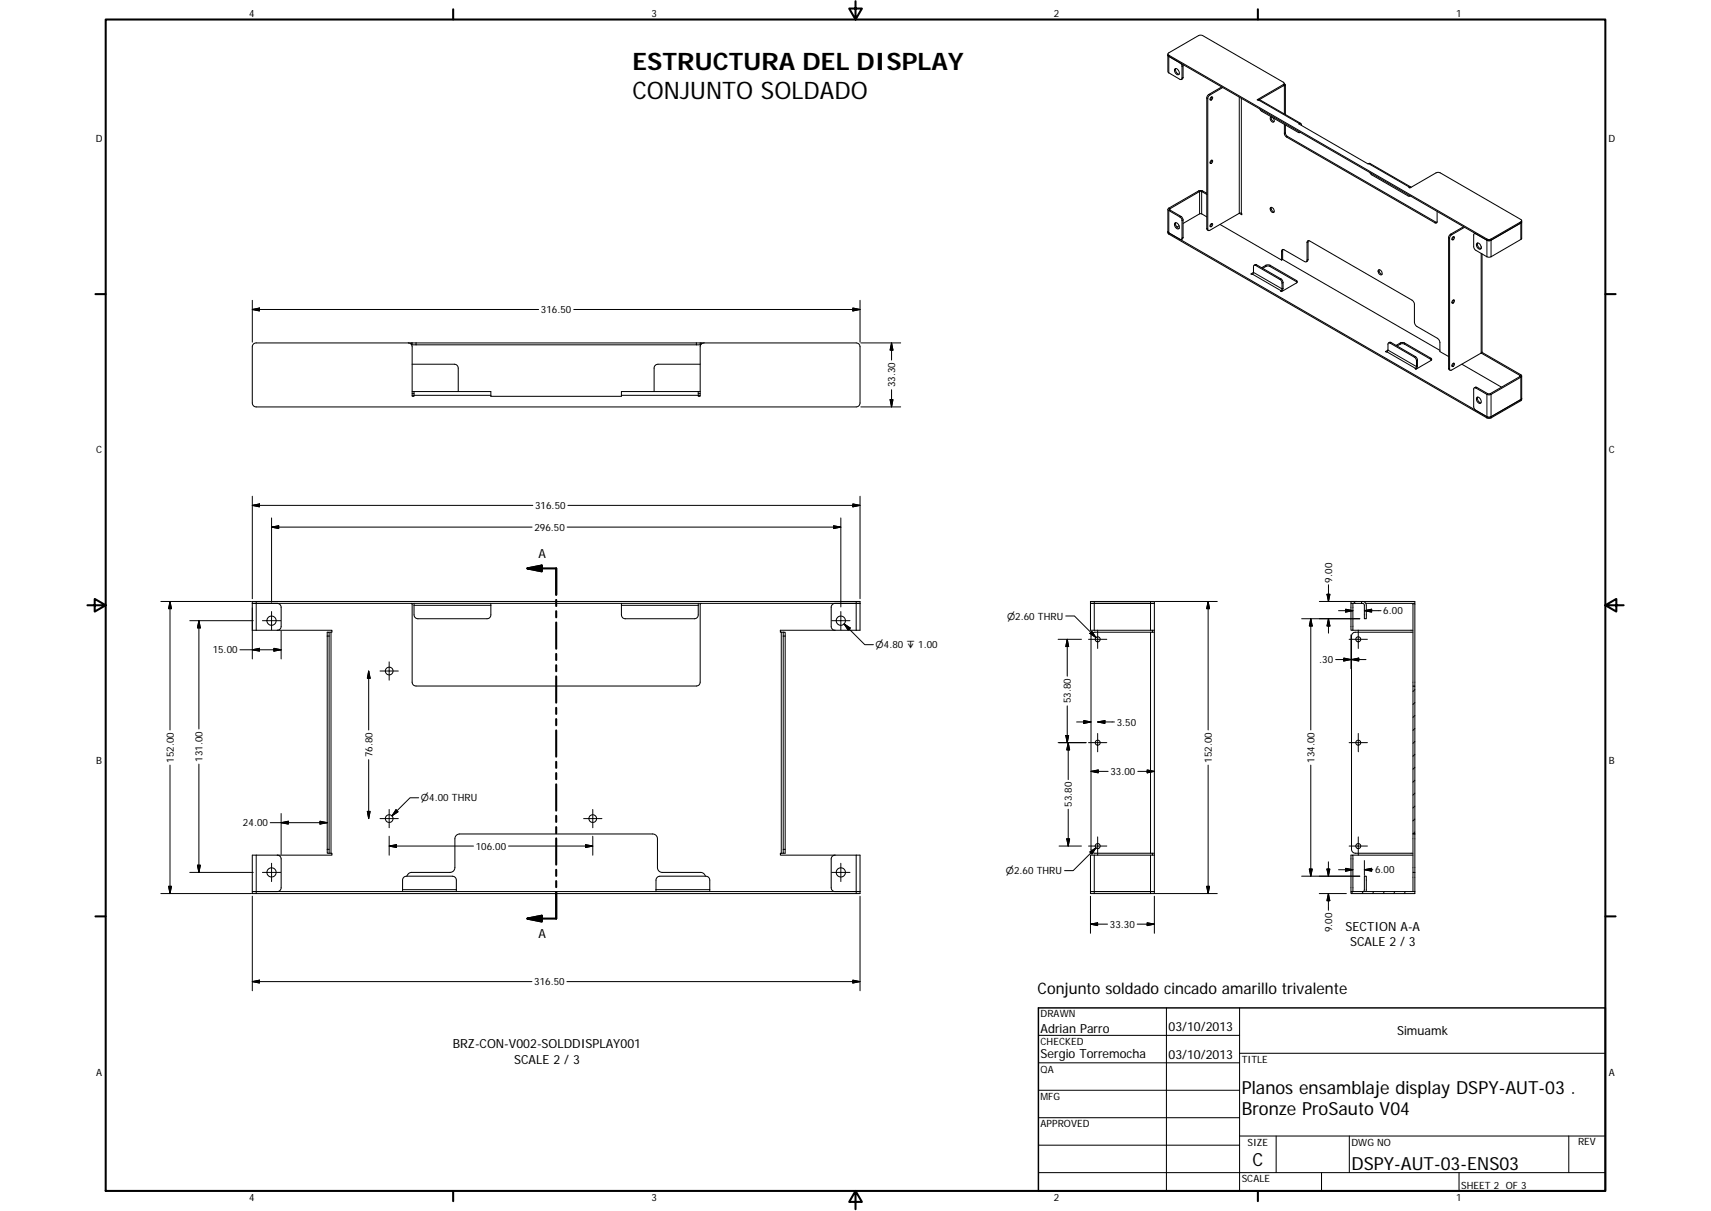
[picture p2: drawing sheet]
<svg xmlns="http://www.w3.org/2000/svg" width="594mm" height="420mm" viewBox="0 0 594 420" stroke-linecap="round" stroke-linejoin="round" font-family="sans-serif">
<g fill="none" stroke="#000" stroke-width=".36">
<path d="M405.5 19.2l.3 .4M405.5 18.8v.4M405.5 19.2l.1 5.9 4.1 2.4h.6v-5.1l-.4-.5-4.1-2.3M405.8 19.6l110.5 63.7M408 23.9a1.3 1.3 0 0 1 1.2 .6 1.3 1.3 0 0 1 0 1.4 1.45 1.45 0 0 1-1.2-2zM408.2 23.8v.8a1.49 1.49 0 0 0 1.2 1.2M410.7 22.4l.1 4.5-.2 .4-.4 .3M420.5 33.7l.2-.1a.56 .56 0 0 1 .2 .8 .56 .56 0 0 1-.7 .2zM420.7 33.6l-.5 .9M424.2 30.2l-4.7 2.7-.5 1.1v45.5l.6 .5M424.5 30.4l-4.6 2.7-.6 .9 .1 45.8 .7 .1 10.2-5.9M437 34.7l-.5-.1 9.1-5.3 .2-.6-28.2-16.4h-1.4l-10.6 6.2 .2 .7 110.7 63.8h1l10.8-6.4-.2-.4-28.4-16.4-1.1 .2-9.1 5.2-.3-.2h.7"/>
<path d="M437 34.7h.5l14.1 8.1M437.5 37.8l.6 .8 12.7 7.4 .6-.1M445.8 29.5l.2 10.1M445.9 29.1l.4 .4v10.3M445.9 28.9l-.3 .9-8.6 4.9M420.5 55.6h.2a.52 .52 0 0 1 .2 .8 .52 .52 0 0 1-.8 .1zM420.7 55.6l-.5 .9M441.4 40.6a1.32 1.32 0 0 0 1 1.6M441.5 40.6a.97 .97 0 0 0-.4 1.1 .97 .97 0 0 0 .9 .7 .84 .84 0 0 0 .5-.8 .84 .84 0 0 0-.5-.7M446 43.2v3.3l.7 1 51.9 29.9 .4-.5v-3.5M446.3 43.4v2.7l.7 1.2 51.9 29.9M451.4 45.9l-.1 .1"/>
<path d="M451.9 43.5a.51 .51 0 0 0-.3-.7 .51 .51 0 0 0-.6 .2l24 13.9 .6-.2 14.2 8.2M475.6 59.9l.6 .7 12.8 7.4 .6-.1M405.5 72.6v8.2l.3 .4 110.7 63.9h1l10.8-6.2v-8.5M408 77.3a1.32 1.32 0 0 1 1.3 .7 1.32 1.32 0 0 1-.1 1.4 1.47 1.47 0 0 1-1.2-2.1zM408.2 77.2v.8a1.49 1.49 0 0 0 1.2 1.2M409.4 78.3l-.8 .5M419 67.1l-1.6-.9h-1.1l-10.6 6.1v.7l4.2 2.4 .4 .5v7.1l-.4 .1-4.1-2.3M419 67.5l-1.8-1.1h-.7l-10.5 6.2 4.1 2.5 .6 .8 .1 6.5-.6 .7M419 75.2l-1.8-1-.6-.1-5.8 3.4M420.5 77.6h.2a.52 .52 0 0 1 .2 .7 .52 .52 0 0 1-.8 .1zM420.7 77.5l-.5 1M423.6 77.9l21.4 12.3"/>
<path d="M430.3 74h.7l.2 .5zM441.2 72a1 1 0 0 1 1.1 .6 1 1 0 0 1-.3 1.1h-.2a1.21 1.21 0 0 1-.6-1.7zM441.4 71.9v.4a1.29 1.29 0 0 0 1 1.2M489.6 67.9l-.1 .2M508.1 78.7l-4.6 2.7-.5 .9v45.7l.5 .5M508.5 78.9l-4.6 2.7-.6 .9 .1 45.8 .5 .2 10.4-6M528.3 77l-.1 .3-10.7 6.1-1.2-.1M528.3 76.6l-.1 6.4-10.9 6.2-1-.1-4.2-2.5-.4-1v-4.3l.5-.3 4.1 2.3M405.5 80.4l.3 .4M405.8 80.8l110.7 63.9h1l10.6-6.1 .2-.4M434.4 95.1l.8-.6-.3 .6zM435.5 92l.7-.2 8.7 5.1 .6 1.1v2.2l-.6 1"/>
<path d="M438.1 92.9l1.6-1h1.1l9.4 5.4 .2 .6-5.4 3.3-.4-.2 .5-.5v-2.3l-.5-1.1-9-5.1-.4 .3v2.2M438.4 93.1l1.3-.7h1.1l9.6 5.5M445 90.2v-3a.53 .53 0 0 1 .2-.6 .53 .53 0 0 1 .7 .1l7 4a.54 .54 0 0 0 .7 .1 .54 .54 0 0 0 .2-.6v-6.1a.55 .55 0 0 1 .3-.6 .55 .55 0 0 1 .6 .1l35.7 20.6 .7 1.2v6.4l.4 1 7.9 4.9 .5 1v3.3l3.1 1.7M445.3 90l-.3 .2M445.3 90l54.7 31.6M445.4 86.6l-.1 3.4M454.3 83.5l-.1 6.5-.2 .5-.4 .3M478.7 93.6a1.09 1.09 0 0 1 1 .6 1.09 1.09 0 0 1-.1 1.2 1.21 1.21 0 0 1-.9-1.8zM478.9 93.6a1.34 1.34 0 0 0 1 1.6M504.3 82.3l.3-.2a.51 .51 0 0 1 .3 .8 .51 .51 0 0 1-.8 .1zM504.6 82.1l-.5 .9M512.1 80.9l-.2 .1"/>
<path d="M512.8 84.4a1.3 1.3 0 0 1 1.3 .7 1.3 1.3 0 0 1-.1 1.4 1.45 1.45 0 0 1-1.2-2.1zM513.1 84.3l.1 1.2 1 .8M514.6 88.1v34l-.3 .4M141.8 119a1.3 1.3 0 0 1 1.3 1.3v17.2h.7v-1.7M143.1 119h-54.1a1.3 1.3 0 0 0-1.4 1.3v19.5a1.34 1.34 0 0 0 1.4 1.4h208.3a1.34 1.34 0 0 0 1.3-1.4v-19.5a1.3 1.3 0 0 0-1.3-1.3h-54.2M143.1 119.6h100M143.1 119l-.2 .6M143.1 119h100M243.1 119.6h.2M243.1 119v.6M244.4 119a1.3 1.3 0 0 0-1.3 1.3v17.2h-.7v-1.7M482.1 119l.7-.3 8.8 5.1 .5 1v2.4l-.5 .9"/>
<path d="M484.7 119.8l1.7-.9h1l9.4 5.4 .3 .6-5.5 3.2-.3-.2 .5-.6v-2.4l-.7-1-8.7-4.9-.5 .3v2.2M504.3 104.3l.3-.2a.51 .51 0 0 1 .3 .7 .51 .51 0 0 1-.8 .1zM504.6 104l-.5 1M143.1 135.8h27.3v1.7h45.4v-1.7h27.3M143.1 136.5h.7M143.1 126.4h14.7a1.37 1.37 0 0 1 1.3 1.3v8.1M242.4 136.5h.7M243.1 126.4h-14.7a1.41 1.41 0 0 0-1.3 1.3v8.1M481 122l.9-.5-.5 .7zM485.1 120l1.5-.7 1 .1 9.5 5.5M504.3 126.2l.3-.2a.53 .53 0 0 1 .3 .8 .53 .53 0 0 1-.8 .1zM504.6 126l-.5 1"/>
<path d="M507.6 126.4l13.7 7.9M512.8 137.9a1.31 1.31 0 0 1 1.3 .6 1.31 1.31 0 0 1-.1 1.5 1.44 1.44 0 0 1-1.2-2.1zM513.1 137.8l-.1 .8a1.48 1.48 0 0 0 1.2 1.2M514.3 122.5l13.6 8-10.7 6.2-.6-.1-4-2.3-.7 .3M514.5 122.2l13.6 7.8 .2 .5-11 6.5-1-.2-3.9-2.2h-.5l-.2 .4v6.1l.7 1.2M96.3 218.7h19v.7h-1M96.3 209.3a1.37 1.37 0 0 1 1.3 1.4v6.6a1.34 1.34 0 0 1-1.3 1.4M96.3 218.7h-8.7v-10h211v10h-27.7v.7h1M113.6 219.4h.7v76.6h-.7zM142.8 209.3l.3 .4v27a1.3 1.3 0 0 0 1.4 1.3h97.3a1.3 1.3 0 0 0 1.3-1.3v-27l.3-.4M143.8 209.3v4a1.37 1.37 0 0 0 1.3 1.4h24a1.3 1.3 0 0 0 1.3-1.4v-4M242.4 209.3v4a1.34 1.34 0 0 1-1.3 1.4h-24a1.3 1.3 0 0 1-1.3-1.4v-4"/>
<path d="M271.9 219.4h.7v76.6h-.7zM289.9 209.3a1.38 1.38 0 0 0-1.3 1.4v6.6a1.34 1.34 0 0 0 1.3 1.4M298.6 209.3h-211M378.6 208.7h22.2v10h-22.2zM400.1 218.7v.7M400.8 209.3h-22.2M400.8 219.4h-20.7a1.34 1.34 0 0 0-1.3 1.3v74a1.37 1.37 0 0 0 1.3 1.3h20.7M400.8 218.7v78M469.1 208.7h3.7v.6h-3.7zM469.1 209.3v9.4h.6v-9.4M469.7 218.7h20.9M472.8 208.7h18.5v.6"/>
<path d="M473.1 208.7a1.34 1.34 0 0 1 1.3 1.3v4.7h-.7v-4.9l-.4-.4-.5-.1M474.2 209.3h17.1v28.7M490.6 219.4h-20a1.37 1.37 0 0 0-1.3 1.3v74a1.41 1.41 0 0 0 1.3 1.3h20M490.6 209.3v28.7M490.6 238h.7v51.3h-.7zM96.3 296.7a1.34 1.34 0 0 1 1.3 1.3v10a1.34 1.34 0 0 1-1.3 1.3M96.3 296.7h-8.7v12.6h1.4M114.3 296h1v.7h-19M271.9 296h-1v.7h19M289.9 296.7a1.34 1.34 0 0 0-1.3 1.3v10a1.34 1.34 0 0 0 1.3 1.3M289.9 296.7h8.7v13.3h-211v-.7h1.4M400.1 296v.7"/>
<path d="M400.8 296.7h-22.2v12.6h1.3M400.8 296.7v13.3h-22.2v-.7h1.3M469.7 296.7h20.9M490.6 289.3v13.4h.7M491.3 289.3v13.4M89 309.3h209.6M139.8 309.3v-3.9a1.37 1.37 0 0 1 1.3-1.4h16a1.41 1.41 0 0 1 1.3 1.4v3.9M227.8 309.3v-3.9a1.41 1.41 0 0 1 1.3-1.4h16a1.37 1.37 0 0 1 1.3 1.4v3.9M244.9 304a1.72 1.72 0 0 0-1.6-1.3h-13.4a1.68 1.68 0 0 1-1.6-1.7v-10a1.68 1.68 0 0 0-1.7-1.7h-67a1.68 1.68 0 0 0-1.7 1.7v10a1.65 1.65 0 0 1-1.6 1.7h-13.3a1.72 1.72 0 0 0-1.7 1.3M379.9 309.3h20.9M469.1 309.3h22.2v.7h-22.2zM469.7 309.3v-12.6h-.6v12.6"/>
<path d="M474.2 309.3l.2-.4v-4.9h-.7v4.9l-.6 .4M490.6 302.7v6.6M491.3 302.7v6.6M360.5 359.2h69.9M405 349.7v63.5M430.4 349.7v63.5M360.5 368.7h69.9M360.5 378.3h69.9M430.4 365.4h127M360.5 387.8h69.9M360.5 397.3h69.9M430.4 394.1h127"/>
<path d="M443.1 394.1v12.7M468.5 394.1v12.7M544.7 394.1v12.7M360.5 406.8h196.9M458.8 406.8v6.4M506.6 406.8v6.4"/>
<circle cx="94.3" cy="215.3" r="1.6"/>
<circle cx="291.9" cy="215.3" r="1.59"/>
<circle cx="135.1" cy="232.8" r="1.34"/>
<circle cx="381.1" cy="221.8" r=".86"/>
<circle cx="471.6" cy="221.8" r=".86"/>
<circle cx="381.1" cy="257.7" r=".86"/>
<circle cx="471.6" cy="257.7" r=".86"/>
<circle cx="135.1" cy="284" r="1.34"/>
<circle cx="205.8" cy="284" r="1.34"/>
<circle cx="381.1" cy="293.6" r=".87"/>
<circle cx="471.6" cy="293.6" r=".87"/>
<circle cx="94.3" cy="302.7" r="1.6"/>
<circle cx="292" cy="302.7" r="1.6"/>
</g>
<g fill="none" stroke="#000" stroke-width=".35">
<path d="M405.8 19.2v6.1M410.8 22.8l-.4 .2M410.8 26.9l-.4 .2M419 34l.3 .2M419.7 32.8l.4 .2M430.3 33.7v40.3M431 34.1v39.9M437 34.7l14.2 8.2M445.6 29.3v.5M446.1 29.2l-.2 .2M446.3 29.5l-.3 .3M446.3 46.1l-.3 .2"/>
<path d="M447 47.3l-.3 .2M475.2 56.8l14.1 8.1v.2M405.8 72.2l.4 .3v.4l-.4 .1v8.2M410.1 75.1l-.4 .2M410.8 76.3l-.4 .2M416.2 66.3l.3 .1v7.8M417.6 66.3l-.4 .1v7.8M419 79.3l.3 .2M498.6 77.1l-.3 .2M528.1 77v6.1M410.8 82.4l-.4 .2M434.9 95.1l9.9 5.8v.2"/>
<path d="M435.2 94.5l9.9 5.7 .4-.2M436.3 91.9l-.4 .2M439.5 92v.5M441 92v.5M444.8 96.8l-.4 .2M445.3 87l-.3 .2M445.5 98l-.4 .2M450.2 97.3v.4M454.2 90l-.4 .2M454.2 83.9l-.4 .2M503 82.5l.3 .2M503.7 81.3l.3 .2"/>
<path d="M514.3 85.6v.5M514.3 87.9v34.6M516.3 82.9v6.2M517.7 82.9v6.2M87.6 104.2v14.5M87.6 107.4l2.5-.5v1zM87.6 107.4h99.4M142.8 119v.4M144.5 119v.6M199.2 107.4h99.4M241.8 119v.6M243.4 119v.4"/>
<path d="M296.1 106.9l2.5 .5-2.5 .5zM298.6 104.2v14.5M298.9 119h13.8M309.6 119v5.9M309.6 119l.4 2.5h-1zM483 118.8l-.4 .2M486.2 119v.4M487.6 119v.4M143.1 137.2h27.3M215.8 137.2h27.3M309 138.7h1l-.4 2.5zM309.6 135.2v6"/>
<path d="M481.6 122.1l9.9 5.9M481.9 121.5l9.9 5.7 .3-.2M491.5 123.7l-.4 .2M492.1 124.9l-.3 .3M496.8 124.3v.4M503 127.8l.3 .2M512.8 134.4l-.4 .2M516.6 136.6l-.3 .2v8.2M517.3 136.6l.4 .2v8.2M528.1 130l-.4 .2v.5l.4 .2v8.1M298.9 141.2h13.8M87.6 175.3l2.5-.5v1.1z"/>
<path d="M87.6 175.3h97.4M87.6 172.2v35.5M94.3 179.7v29.3M197.2 175.3h101.4M291.9 179.7v30.9M296.1 174.8l2.5 .5-2.5 .6zM298.6 172.2v35.5M94.3 182.9l2.5-.5v1zM94.3 182.9h90.4M196.9 182.9h95M289.4 182.4l2.5 .5-2.5 .5zM55.9 208.7h31.4"/>
<path d="M59 208.7v44.6M59 208.7l.5 2.5h-1zM65.9 215.3h22M69.1 215.3v37.6M69.1 215.3l.5 2.5h-1zM87.6 210.9v17.7M89 208.7v10M91.1 215.3h6.4M94.3 212.2v6.3M97.6 218.9v9.7M114.9 219.4v76.6M143.8 210h26.6"/>
<path d="M215.8 210h26.6M271.3 219.4v76.6M288.8 215.3h6.3M291.9 212.2v6.3M293.1 216.5l7.2 7.2h2.9M293.1 216.5l2.1 1.4-.7 .7zM297.3 208.7v10M370.1 213.7h3l7.4 7.5M378.4 219.8l.7-.7 1.4 2.1zM379.9 208.7v10M381.1 218.6v6.4M399.5 208.7v10"/>
<path d="M399.5 219.4v76.6M401.1 208.7h21.5M419.5 208.7v44.6M419.5 208.7l.5 2.5h-1zM451.9 214.7h20.2M455.1 214.7v38.6M455.1 214.7l.5 2.5h-1zM458.1 208.7h13M460.7 206.2h1.1l-.5 2.5zM461.3 214.7v5M461.3 214.7l.5 2.5h-1.1zM461.3 202.9v5.8"/>
<path d="M464.7 211.9h5M467.2 211.4l2.5 .5-2.5 .5zM469.9 208.7l.7 .6M471.6 218.6v6.4M473.7 211.9l2.5-.5v1zM473.7 211.9h5.8M83.3 225.4h14.3M87.6 225.4l2.5-.5v1zM95.1 224.9l2.5 .5-2.5 .5zM113.6 220.7h.7M128 232.8v20.5M128 232.8l.5 2.5h-1z"/>
<path d="M131.9 232.8h6.4M135.1 229.6v6.4M271.9 220.7h.7M367.4 221.8h8.1M370.6 221.8v12.8M370.6 221.8l.4 2.5h-.9zM377.9 221.8h6.4M463.8 228.8h5.3M466.6 228.3l2.5 .5-2.5 .5zM468.4 221.8h6.4M469.1 220.3v1.4M469.1 221.9v10.1"/>
<path d="M469.3 228.8l2.5-.5v1zM469.3 228.8h5M491.3 239.2l-.7 .7M367.4 257.7h9.7M370.1 255.2h.9l-.4 2.5zM370.6 244.9v12.8M370.9 257.7v12.8M370.9 257.7l.5 2.5h-1zM373.8 250.5h5M376.3 250l2.5 .5-2.5 .5zM377.9 257.7h6.4M381.1 250.5l2.5-.5v1z"/>
<path d="M381.1 250.5h5.8M381.1 254.5v6.3M468.4 257.7h6.4M471.6 254.5v6.3M491.3 257.2l-.7 .7M491.3 252.8l-.7 .6M491.3 248.2l-.7 .7M491.3 243.8l-.7 .6M59 265.5v44.5M69.1 265.1v37.6M128 263.6v20.4M145.4 276.8h-3l-6.3 6.3"/>
<path d="M378.8 267.6l2.5-.5v1zM378.8 267.6h6M395 267.6h5.8M398.3 267.1l2.5 .5-2.5 .5zM419.5 265.5v44.5M455.1 265.5v38.5M491.3 279.7l-.7 .7M491.3 275.2l-.7 .7M491.3 270.7l-.7 .7M491.3 266.2l-.7 .7M491.3 261.7l-.7 .7M89 296.7v13.3"/>
<path d="M93.8 285.4h19.8M94.3 299.5v6.4M97.6 285.4l2.5-.5v1zM97.6 282.3v14.1M111.1 284.9l2.5 .5-2.5 .5zM113.6 294.7h.7M127.5 281.5h1l-.5 2.5zM131.9 284h6.4M135.1 280.8v6.4M135.1 290.1v6.6M135.1 293.5l2.5-.4v.9zM135.1 293.5h29.3"/>
<path d="M137.5 280.9l.7 .7-2.1 1.5zM176.6 293.5h29.2M202.6 284h6.4M203.3 293.1l2.5 .4-2.5 .5zM205.8 280.8v6.4M205.8 290.1v6.6M271.9 294.7h.7M291.9 299.5v6.4M297.3 296.7v13.3M367.7 293.5h7.8M370.4 291h1l-.5 2.5zM370.9 280.8v12.7"/>
<path d="M377.9 293.5h6.4M378.4 295.6l2.1-1.4-1.4 2.1zM379.9 296.7v13.3M380.5 294.2l-7.9 7.9h-3M381.1 290.4v6.3M399.5 296.7v13.3M461.2 299v5M468.4 293.5h6.4M471.6 290.4v6.3M473.7 298.6v5.1M491.3 288.6l-.7 .7M491.3 284.2l-.7 .6"/>
<path d="M55.9 310h31.4M58.5 307.5h1l-.5 2.5zM65.9 302.7h22M68.6 300.2h1l-.5 2.5zM87.6 310.9v32.8M91.1 302.7h6.4M139.8 308.7h18.6M227.8 308.7h18.6M288.8 302.7h6.3M298.6 310.9v32.8M378.6 310.9v12.9M400.8 310.9v12.9"/>
<path d="M401.1 310h21.5M419 307.5h1l-.5 2.5zM451.9 304h20.2M454.6 301.5h1l-.5 2.5zM458.1 310h9.4M460.7 301.5h1l-.5 2.5zM461.2 310v5.8M461.2 310l.5 2.5h-1zM464.7 301.8h5M467.2 301.3l2.5 .5-2.5 .5zM469.6 309.3l-.4 .7M473.3 309.3l-.4 .7"/>
<path d="M473.7 301.8l2.5-.5v1zM473.7 301.8h2.9M477 309.3l-.4 .7M480.6 309.3l-.3 .7M484.3 309.3l-.4 .7M487.9 309.3l-.3 .7M491.3 310h.1M378.6 320.6l2.5-.4v.9zM378.6 320.6h5.9M394.8 320.6h6M398.3 320.2l2.5 .4-2.5 .5zM87.6 340.6l2.5-.5v1z"/>
<path d="M87.6 340.6h97.1M196.8 340.6h101.8M296.1 340.1l2.5 .5-2.5 .5z"/>
</g>
<g fill="none" stroke="#000" stroke-width=".71">
<path d="M36.7 6.8h520.7v406.4h-520.7zM157.3 3.2v3.6M297 .4v6.4l-2.2-3.8h4.5l-2.3 3.8M436.7 3.2v3.6M33.1 102h3.6M557.4 102h3.6M183.1 197.2l5-1v2zM183.1 197.2h10v9.2M30.3 210h6.4l-3.8-2.2v4.4l3.8-2.2M193.1 208.1v2.2M193.1 212v2.2M193.1 216v9.1"/>
<path d="M557.4 210l3.8 2.2v-4.4l-3.8 2.2h6.3M193.1 226.9v2.1M193.1 230.8v2.1M193.1 234.7v9.1M193.1 245.6v2.1M193.1 249.5v2.1M193.1 253.4v9.1M193.1 264.3v2.1M193.1 268.2v2.1M193.1 272.1v9.2M193.1 283v2.2M193.1 287v2.1"/>
<path d="M193.1 290.9v9.1M33.1 317.9h3.6M183.1 318.7l5-1v2zM193.1 301.8v2.1M193.1 305.7v2.1M193.1 309.6v9.1h-10M557.4 317.9h3.6M157.3 413.2v3.6M297 413.2l2.3 3.8h-4.5l2.2-3.8v6.3M436.7 413.2v3.6"/>
</g>
<path d="M360.5 349.7h196.9v63.5h-196.9z" fill="none" stroke="#000" stroke-width=".51"/>
<path d="M183.1 197.2l5-1v2zM183.1 318.7l5-1v2z" fill="#000" stroke="#000" stroke-width=".71"/>
<g fill="#000" stroke="#000" stroke-width=".35">
<path d="M87.6 107.4l2.5-.5v1zM296.1 106.9l2.5 .5-2.5 .5zM309 138.7h1l-.4 2.5zM309.6 119l.4 2.5h-1zM87.6 175.3l2.5-.5v1.1zM296.1 174.8l2.5 .5-2.5 .6zM94.3 182.9l2.5-.5v1zM289.4 182.4l2.5 .5-2.5 .5zM59 208.7l.5 2.5h-1zM69.1 215.3l.5 2.5h-1zM293.1 216.5l2.1 1.4-.7 .7zM378.4 219.8l.7-.7 1.4 2.1z"/>
<path d="M419.5 208.7l.5 2.5h-1zM455.1 214.7l.5 2.5h-1zM460.7 206.2h1.1l-.5 2.5zM461.3 214.7l.5 2.5h-1.1zM467.2 211.4l2.5 .5-2.5 .5zM473.7 211.9l2.5-.5v1zM87.6 225.4l2.5-.5v1zM95.1 224.9l2.5 .5-2.5 .5zM128 232.8l.5 2.5h-1zM370.6 221.8l.4 2.5h-.9zM466.6 228.3l2.5 .5-2.5 .5zM469.3 228.8l2.5-.5v1z"/>
<path d="M370.1 255.2h.9l-.4 2.5zM376.3 250l2.5 .5-2.5 .5zM381.1 250.5l2.5-.5v1zM370.9 257.7l.5 2.5h-1zM378.8 267.6l2.5-.5v1zM398.3 267.1l2.5 .5-2.5 .5zM97.6 285.4l2.5-.5v1zM111.1 284.9l2.5 .5-2.5 .5zM127.5 281.5h1l-.5 2.5zM137.5 280.9l.7 .7-2.1 1.5zM135.1 293.5l2.5-.4v.9zM203.3 293.1l2.5 .4-2.5 .5z"/>
<path d="M370.4 291h1l-.5 2.5zM378.4 295.6l2.1-1.4-1.4 2.1zM58.5 307.5h1l-.5 2.5zM68.6 300.2h1l-.5 2.5zM419 307.5h1l-.5 2.5zM454.6 301.5h1l-.5 2.5zM460.7 301.5h1l-.5 2.5zM461.2 310l.5 2.5h-1zM467.2 301.3l2.5 .5-2.5 .5zM473.7 301.8l2.5-.5v1zM378.6 320.6l2.5-.4v.9zM398.3 320.2l2.5 .4-2.5 .5z"/>
<path d="M87.6 340.6l2.5-.5v1zM296.1 340.1l2.5 .5-2.5 .5z"/>
</g>
<g font-size="8.4">
<text x="219.6" y="24.3">ESTRUCTURA DEL DISPLAY</text>
<text x="219.6" y="34.3">CONJUNTO SOLDADO</text>
</g>
<g font-size="6.3">
<text x="431.1" y="379.5">Planos ensamblaje display DSPY-AUT-03 .</text>
<text x="431.1" y="387">Bronze ProSauto V04</text>
<text x="434.8" y="404.7">C</text>
<text x="469.2" y="406">DSPY-AUT-03-ENS03</text>
</g>
<text font-size="5.5" x="360.2" y="344.8">Conjunto soldado cincado amarillo trivalente</text>
<g font-size="4.4">
<text x="187" y="193.7">A</text>
<text x="467.2" y="323">SECTION A-A</text>
<text x="187" y="325.4">A</text>
<text x="468.8" y="328.2">SCALE 2 / 3</text>
<text x="361.3" y="358.4">Adrian Parro</text>
<text x="405.8" y="357.8">03/10/2013</text>
<text x="485.1" y="359.2">Simuamk</text>
<text x="157.2" y="363.8">BRZ-CON-V002-SOLDDISPLAY001</text>
<text x="178.5" y="369">SCALE 2 / 3</text>
<text x="361.3" y="367.1">Sergio Torremocha</text>
<text x="405.8" y="367.3">03/10/2013</text>
</g>
<g font-size="3.5">
<text x="86.6" y="5.8">4</text>
<text x="226.3" y="5.8">3</text>
<text x="365.9" y="5.8">2</text>
<text x="505.6" y="5.8">1</text>
<text x="33.2" y="49.4">D</text>
<text x="558.5" y="49.4">D</text>
<text x="187.8" y="108.6">316.50</text>
<text x="310.8" y="134.4" transform="rotate(-90 310.8 134.4)">33.30</text>
<text x="33.4" y="157.3">C</text>
<text x="558.6" y="157.3">C</text>
<text x="185.8" y="176.6">316.50</text>
<text x="185.5" y="184.2">296.50</text>
<text x="462.5" y="202.1" transform="rotate(-90 462.5 202.1)">9.00</text>
<text x="480.3" y="213.1">6.00</text>
<text x="73.8" y="226.7">15.00</text>
<text x="458.1" y="230.1">.30</text>
<text x="371.8" y="244.1" transform="rotate(-90 371.8 244.1)">53.80</text>
<text x="387.7" y="251.8">3.50</text>
<text x="129.3" y="262.7" transform="rotate(-90 129.3 262.7)">76.80</text>
<text x="33.4" y="265.2">B</text>
<text x="60.3" y="264.6" transform="rotate(-90 60.3 264.6)">152.00</text>
<text x="70.4" y="264.3" transform="rotate(-90 70.4 264.3)">131.00</text>
<text x="385.5" y="268.9">33.00</text>
<text x="420.7" y="264.6" transform="rotate(-90 420.7 264.6)">152.00</text>
<text x="456.4" y="264.6" transform="rotate(-90 456.4 264.6)">134.00</text>
<text x="558.6" y="265.2">B</text>
<text x="372.1" y="280" transform="rotate(-90 372.1 280)">53.80</text>
<text x="84.4" y="286.7">24.00</text>
<text x="165.2" y="294.8">106.00</text>
<text x="477.4" y="303">6.00</text>
<text x="385.4" y="321.9">33.30</text>
<text x="462.5" y="323.4" transform="rotate(-90 462.5 323.4)">9.00</text>
<text x="185.5" y="341.8">316.50</text>
<text x="361.3" y="353">DRAWN</text>
<text x="361.3" y="362.5">CHECKED</text>
<text x="431.1" y="368.7">TITLE</text>
<text x="33.4" y="373.2">A</text>
<text x="361.3" y="372.1">QA</text>
<text x="558.6" y="373.2">A</text>
<text x="361.3" y="381.6">MFG</text>
<text x="361.3" y="391.2">APPROVED</text>
<text x="433.2" y="397.5">SIZE</text>
<text x="469.2" y="397.5">DWG NO</text>
<text x="547.9" y="397.4">REV</text>
<text x="431.1" y="410.2">SCALE</text>
<text x="507.3" y="412.4">SHEET 2 OF 3</text>
<text x="86.6" y="416.7">4</text>
<text x="226.3" y="416.7">3</text>
<text x="365.9" y="416.7">2</text>
<text x="505.6" y="416.7">1</text>
</g>
<g font-size="3.3">
<text x="349.7" y="215">⌀2.60 THRU</text>
<text x="304" y="224.9">⌀4.80 ↧ 1.00</text>
<text x="146.2" y="278">⌀4.00 THRU</text>
<text x="349.2" y="303.3">⌀2.60 THRU</text>
</g>
</svg>
